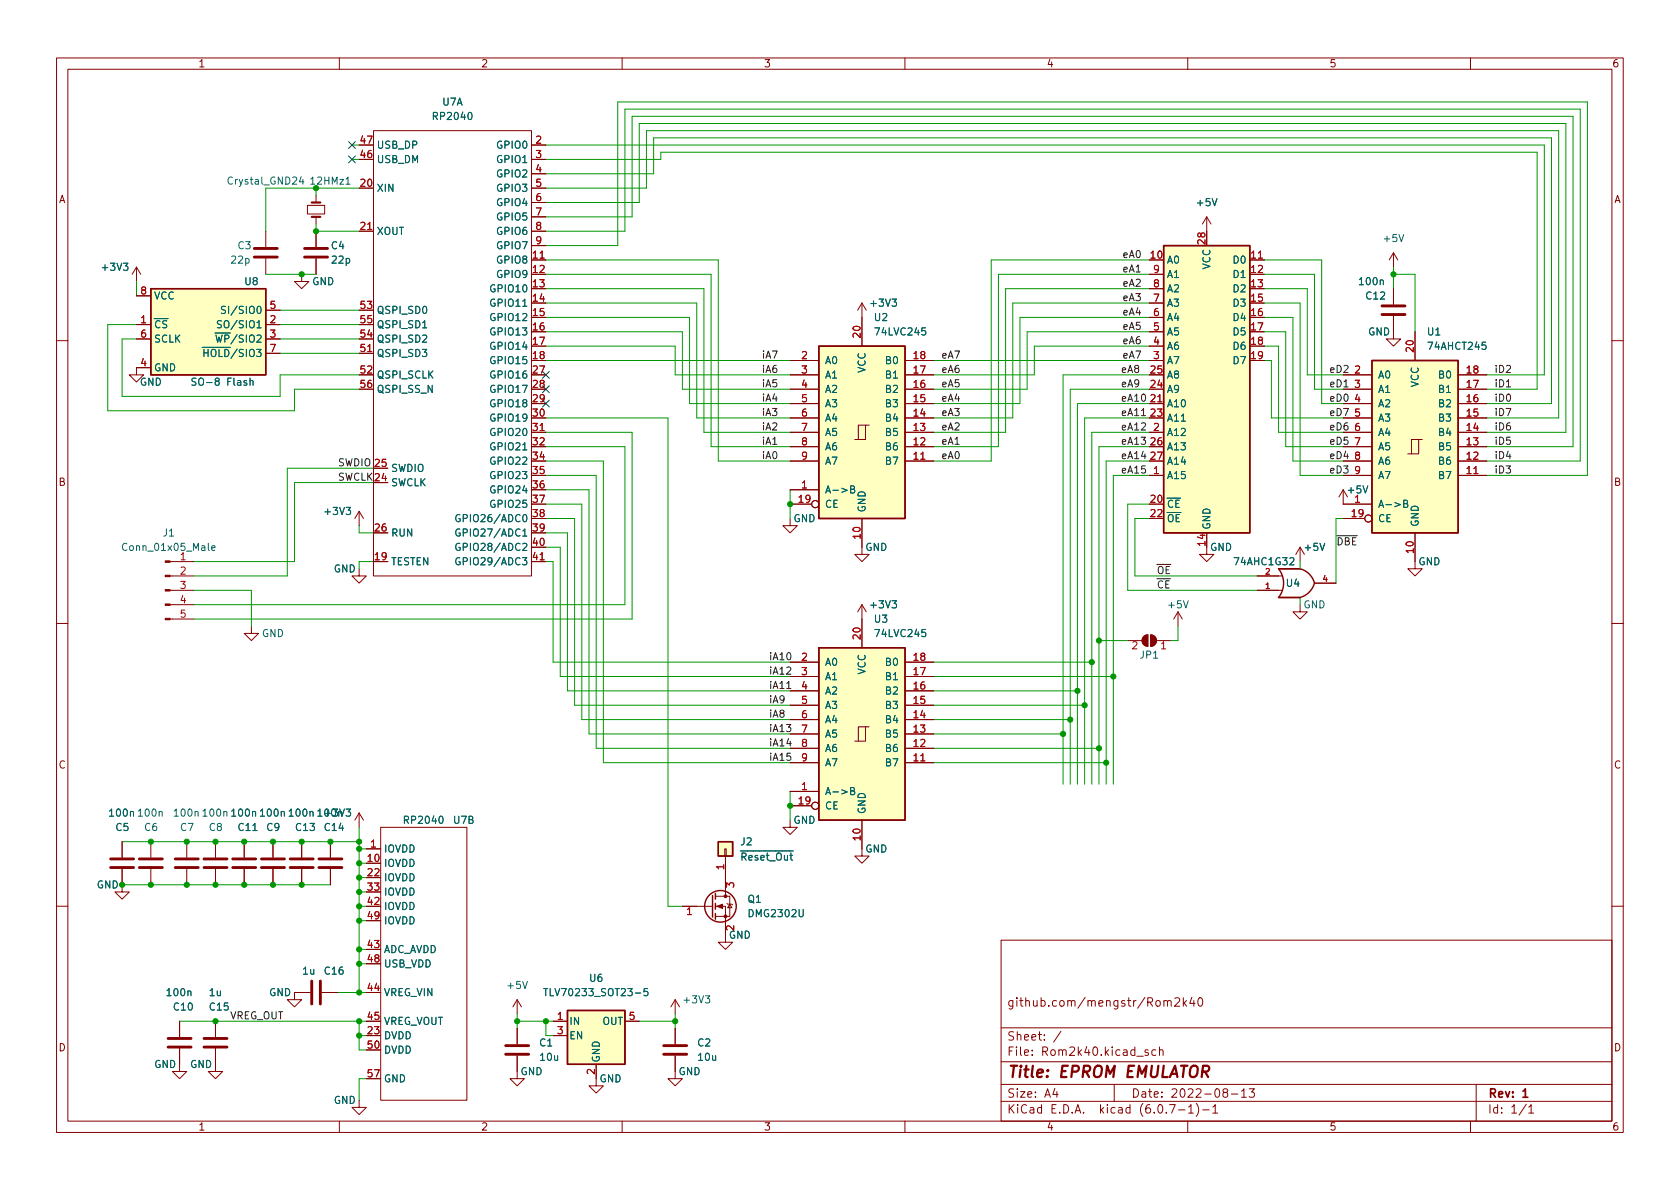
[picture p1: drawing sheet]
<svg xmlns="http://www.w3.org/2000/svg" width="297mm" height="210mm" viewBox="0 0 297 210" stroke-linecap="round" stroke-linejoin="round" font-family="sans-serif">
<g fill="none" stroke="#840000" stroke-width=".18">
<path d="M10 10.2h277v190.1h-277zM12 12.2h273v186.1h-273zM60 10.2v2M110 10.2v2M160 10.2v2M210 10.2v2M260 10.2v2M54.4 36.3h3v1.5h-3zM55.9 34.5v1.3M55.9 38.3v1.3M66 23.1h28v78.7h-28zM94 25.6h2.5"/>
<path d="M94 28.2h2.5M94 30.7h2.5M94 33.3h2.5M94 35.8h2.5M94 38.3h2.5M213.4 38.3l-.8 1.3M213.4 38.3v2.6M213.4 38.3l.7 1.3M24.1 47.2l-.7 1.3M24.1 47.2v2.6M24.1 47.2l.8 1.3M24.1 57.4h2.6"/>
<path d="M24.1 59.9h2.6M24.1 52.3h2.6M47 40.9v2.8M47 45.7v2.8M47 57.4h2.5M47 59.9h2.5M47 54.9h2.5M53.3 48.5v1.3h1.3l-1.3 1.2-1.2-1.2h1.2M55.9 40.9v2.8M55.9 45.7v2.8M63.5 40.9h2.5M94 46h2.5"/>
<path d="M94 40.9h2.5M94 43.4h2.5M152.4 53.6v7.6M152.4 53.6l-.8 1.3M152.4 53.6l.8 1.3M203.2 58.7h2.5M203.2 56.1h2.5M203.2 53.6h2.5M203.2 51h2.5M203.2 48.5h2.5M221 46h2.5M246.4 55.9v4h1.2l-1.2 1.3-1.3-1.3h1.3"/>
<path d="M246.4 44.7v2.5M246.4 51v2.8M246.4 44.7l-.8 1.3M246.4 44.7l.7 1.3M250.2 58.7v5M10 60.2h2M26.7 65h-2.6v1.3h1.3l-1.3 1.3-1.2-1.3h1.2M47 62.5h2.5M63.5 62.5h2.5M73.7 76.4h.1M94 76.4h2.5M139.7 76.4h5.1"/>
<path d="M139.7 79h5.1M139.7 73.9h5.1M139.7 71.4h5.1M139.7 68.8h5.1M139.7 66.3h5.1M139.7 63.7h5.1M153 75.2h-1.2v2.5M153.7 75.2h-.7v2.5h-1.9M160 76.4h5.1M160 79h5.1M160 73.9h5.1M160 71.4h5.1"/>
<path d="M160 68.8h5.1M160 66.3h5.1M160 63.7h5.1M203.2 76.4h2.5M203.2 71.4h2.5M203.2 63.7h2.5M203.2 61.2h2.5M237.5 76.4h5.1M237.5 79h5.1M237.5 73.9h5.1M237.5 71.4h5.1M237.5 68.8h5.1"/>
<path d="M237.5 66.3h5.1M250.8 77.7h-1.2v2.6M251.5 77.7h-.7v2.6h-1.9M257.8 76.4h5.1M257.8 79h5.1M257.8 73.9h5.1M257.8 71.4h5.1M257.8 68.8h5.1M257.8 66.3h5.1M285 60.2h2M30.1 99.3h4.2M63.5 90.4l-.8 1.3"/>
<path d="M63.5 90.4v2.6M63.5 90.4l.8 1.3M94 99.3h2.5M139.7 91.7v1.3h1.3l-1.3 1.2-1.3-1.2h1.3M139.7 89.1h3.8M139.7 81.5h5.1M139.7 86.6h5.1M152.4 91.7v6.3h1.3l-1.3 1.3-1.3-1.3h1.3M160 81.5h5.1M203.2 84.1h2.5M213.4 96.8v1.2h1.2l-1.2 1.3-1.3-1.3h1.3M229.9 96.8l-.8 1.2"/>
<path d="M229.9 96.8v2.5M229.9 96.8l.7 1.2M237.5 86.6l-.8 1.3M237.5 86.6v2.5h5.1M237.5 86.6l.8 1.3M237.5 84.1h5.1M237.5 81.5h5.1M237.5 91.7h3.8M250.2 94.2v6.4h1.3l-1.3 1.2-1.3-1.2h1.3M257.8 84.1h5.1M257.8 81.5h5.1M10 110.2h2"/>
<path d="M30.1 104.4h4.2M30.1 101.8h4.2M30.1 109.5h4.2M30.1 106.9h4.2M44.4 110.7v1.3h-1.2l1.2 1.3 1.3-1.3h-1.3M63.5 100.6v1.2h1.3l-1.3 1.3-1.3-1.3h1.3M139.7 119.6h5.1M139.7 117.1h5.1M152.4 106.9v7.6M152.4 106.9l-.8 1.3M152.4 106.9l.8 1.3M160 119.6h5.1"/>
<path d="M160 117.1h5.1M199.4 113.3h2.5M202.2 112.6l.7-.3v2a1.02 1.02 0 0 1-.9-.6 1.02 1.02 0 0 1 .2-1.1zM203.5 112.3a1.02 1.02 0 0 1 1 1 1.02 1.02 0 0 1-1 1zM204.5 113.3h2.5M208.3 108.2l-.8 1.3M208.3 108.2v2.5M208.3 108.2l.7 1.3M222.2 104.4h4.5M222.2 101.8h4.5M229.9 106.9v1.3h1.2l-1.2 1.3-1.3-1.3h1.3M232.4 103.1h3.8"/>
<path d="M285 110.2h2M139.7 139.9h5.1M139.7 134.9h5.1M139.7 132.3h5.1M139.7 129.8h5.1M139.7 127.2h5.1M139.7 124.7h5.1M139.7 122.2h5.1M153 128.5h-1.2v2.6M153.7 128.5h-.7v2.6h-1.9M160 134.9h5.1M160 132.3h5.1"/>
<path d="M160 129.8h5.1M160 127.2h5.1M160 124.7h5.1M160 122.2h5.1M21.6 153.7v4h1.3l-1.3 1.3-1.3-1.3h1.3M21.6 148.8v2.8M26.7 148.8v2.8M26.7 153.7v2.8M33 148.8v2.8M33 153.7v2.8M38.1 148.8v2.8M38.1 153.7v2.8"/>
<path d="M43.2 148.8v2.8M43.2 153.7v2.8M48.3 148.8v2.8M48.3 153.7v2.8M53.3 148.8v2.8M53.3 153.7v2.8M58.4 148.8v2.8M58.4 153.7v2.8M63.5 143.8v2.5M63.5 143.8l-.8 1.2M63.5 143.8l.8 1.2M64.8 150.1h2.5"/>
<path d="M67.3 146.3h15.2v48.3h-15.2zM126.5 158.5h2.5v3.5h-2.5M128.1 150.1h.3v1.3h-.3zM128.3 151.4v7.1M128.5 159.8l.2 .1h.7l.1 .1M129 159.9l.4 .6h-.7zM139.7 145v1.3h1.3l-1.3 1.3-1.3-1.3h1.3M139.7 142.5h3.8M152.4 145v6.4h1.3l-1.3 1.2-1.3-1.2h1.3M10 160.2h2M54.9 175.5h-2.8v1.3h1.2l-1.2 1.2-1.3-1.2h1.3M56.9 175.5h2.8"/>
<path d="M91.4 176.8v2.5M91.4 176.8l-.7 1.2M91.4 176.8l.8 1.2M119.4 176.8l-.8 1.2M119.4 176.8v2.5M119.4 176.8l.7 1.2M120.6 160.3h5.4M126.5 160.3h1.8v6.3h1.2l-1.2 1.3-1.3-1.3h1.3M177 166.3h108v32h-108zM206.4 177.1l.2-.2 .4 .1 .1 .9M207.7 176.6l.6-.2 .2 .2 .1 .3-1 1h1M209.2 176.4v1.5"/>
<path d="M209.4 177.4l.4 .5M209.8 176.9l-.6 .6M210.7 176.4l-.3 1h.9M211.1 176.9v1M212 176.5l.1-.1a.81 .81 0 0 1 .6 .7 .81 .81 0 0 1-.3 .8h-.1a.81 .81 0 0 1-.6-.6 .81 .81 0 0 1 .3-.8zM285 160.2h2M31.7 185.4v4.1h1.3l-1.3 1.2-1.2-1.2h1.2M31.7 180.6v2.8M38.1 185.4v4.1h1.3l-1.3 1.2-1.3-1.2h1.3M38.1 180.6v2.8M60 198.3v2M63.5 194.6v1.2h1.3l-1.3 1.3-1.3-1.3h1.3"/>
<path d="M91.4 186.7v4h1.3l-1.3 1.3-1.2-1.3h1.2M91.4 181.9v2.8M97.8 180.6h2.5M97.8 183.1h2.5M105.4 188.2v3.8h1.3l-1.3 1.3-1.3-1.3h1.3M110 198.3v2M110.5 180.6h2.5M119.4 186.7v4h1.2l-1.2 1.3-1.3-1.3h1.3M119.4 181.9v2.8M160 198.3v2M177 194.8h108M177 191.8h108"/>
<path d="M177 187.8h108M177 181.8h108M186.5 192.5l-.4 1h1M186.9 193v1M187.6 182.4l-1.3 1.9M197 191.8v3M201 186.8h1.1M203 185.7l-.4-.1-.2 .2 .1 .3 .5 .1v.4h-.6M204.4 185.7l-.5-.1-.3 .3v.4l.2 .3h.6M205 185.8l.2-.2 .4 .1v.9M205 185.1v1.5M206.8 195.3h1l-.7 1.5"/>
<path d="M208.4 196.3h1.1M210 198.3v2M210.1 195.8l.5-.5v1.5M210.1 196.8h.9M211.5 195.1a1.72 1.72 0 0 1 0 2.3M212.6 196.3h1.2M214.4 195.8l.5-.5v1.5M214.4 196.8h.9M216.5 193.2l-.3-.3 .1-.2 .2-.2 .4 .1 .2 .2-.1 .2-.6 .2-.2 .3 .1 .4 .2 .1h.4l.2-.3-.1-.4-.2-.1M217.7 193.5h1.2M219.5 193l.4-.5v1.5M219.5 194h.9"/>
<path d="M220.9 192.5h.9l-.5 .6 .4 .1v.7l-.2 .1h-.4l-.2-.1M260 198.3v2M261 191.8v6.5M269.9 195.3l-1.3 1.9M270.3 195.8l.4-.5v1.5M270.3 196.8h.9"/>
<circle cx="144.1" cy="89.1" r=".63"/>
<circle cx="241.9" cy="91.7" r=".63"/>
<circle cx="144.1" cy="142.5" r=".63"/>
</g>
<path d="M269.3 193l.4-.5v1.5M269.3 194h.8" fill="none" stroke="#840000" stroke-width=".3"/>
<path d="M212.6 189.5h.7a.55 .55 0 0 0 .5-.5 .55 .55 0 0 0-.3-.5h-.8l-.2 2M213.1 189.5l.5 1" fill="none" stroke="#840000" stroke-width=".4"/>
<g fill="none" stroke="#006464" stroke-width=".18">
<path d="M53.2 31.2l-.3 .9h.8M53.6 31.7v.9M39.1 56.8l-.4-.1-.2 .1v.4l.5 .2 .1 .3-.2 .3-.5-.1M39.9 54.2h-.5l-.3 .2 .2 .3 .5 .2v.4l-.2 .1h-.5M34.7 66.9h-.5l-.2 .1v.3l.5 .3 .2 .3-.3 .2h-.5M44.2 67.4l.2-.1h.3l.1 .8M44.2 66.9v1.2M37.4 96.9l.6-.1v-.2l-.4-.1-.2 .2 .1 .6h.5M81.3 91.1a.59 .59 0 0 0-.7 .5 .59 .59 0 0 0 .7 .6l.1-.5h-.3M81.3 93.6a.59 .59 0 0 0-.7 .6 .59 .59 0 0 0 .7 .5l.1-.4h-.3M81.3 96.1a.59 .59 0 0 0-.7 .6 .59 .59 0 0 0 .7 .6l.1-.5h-.3M81.3 98.7a.59 .59 0 0 0-.7 .5 .59 .59 0 0 0 .7 .6l.1-.5h-.3"/>
<path d="M150.4 86.5h.6l.1-.2-.1-.3-.6-.1v1.3h.5l.2-.1v-.3l-.3-.3M248.2 89.1l.5-.1 .2-.2-.1-.2-.6-.1v1.2h.5l.2-.1v-.3l-.3-.2M150.4 139.9l.6-.1 .1-.2-.1-.2-.6-.1v1.2h.5l.2-.1v-.3l-.3-.2M30.8 143.4l.4-.3v1.2M30.8 144.3h.7M32.1 143.2l.2-.1a.68 .68 0 0 1 .5 .6 .68 .68 0 0 1-.5 .6l-.2-.1-.1-.4zM33.3 143.2l.2-.1a.68 .68 0 0 1 .5 .6 .68 .68 0 0 1-.5 .6l-.2-.1-.1-.4zM34.5 143.6l.2-.1h.3v.8M34.5 143.5v.8M35.9 143.4l.3-.3v1.2M35.9 144.3h.7M37.2 143.2l.2-.1a.68 .68 0 0 1 .4 .6 .68 .68 0 0 1-.4 .6l-.2-.1-.1-.4z"/>
<path d="M38.4 143.2l.2-.1a.68 .68 0 0 1 .4 .6 .68 .68 0 0 1-.4 .6l-.2-.1-.1-.4zM39.6 143.6l.2-.1h.3v.8M39.6 143.5v.8M96.1 174.8h.8M96.5 174.8v1.3M114.5 174.8h-.6l-.1 .6 .2-.1 .5 .1 .1 .1-.1 .5-.2 .1-.5-.1"/>
</g>
<path d="M55.1 38.3h1.5M55.1 35.8h1.5" fill="none" stroke="#840000" stroke-width=".38"/>
<g fill="none" stroke="#840000" stroke-width=".51">
<path d="M45 43.9h4M45 45.5h4M53.8 43.9h4.1M53.8 45.5h4.1M244.3 55.6h4.1M244.3 54.1h4.1M19.6 153.4h4M19.6 151.9h4M24.6 153.4h4.1M24.6 151.9h4.1M31 153.4h4.1M31 151.9h4.1"/>
<path d="M36.1 153.4h4M36.1 151.9h4M41.1 153.4h4.1M41.1 151.9h4.1M46.2 153.4h4.1M46.2 151.9h4.1M51.3 153.4h4.1M51.3 151.9h4.1M56.4 153.4h4.1M56.4 151.9h4.1M55.1 173.5v4M56.6 173.5v4"/>
<path d="M29.7 185.2h4.1M29.7 183.6h4.1M36.1 185.2h4M36.1 183.6h4M89.4 186.4h4.1M89.4 184.9h4.1M117.3 186.4h4.1M117.3 184.9h4.1"/>
</g>
<g fill="#ffffc2" stroke="#ffffc2" stroke-width=".18">
<path d="M100.3 178.7h10.2v9.5h-10.2z"/>
<path d="M127 148.8h2.5v2.6h-2.5z"/>
<path d="M144.8 114.5h15.2v30.5h-15.2z"/>
<path d="M226.1 105.7h3.8z"/>
<path d="M226.1 100.6h3.8z"/>
<path d="M26.7 51h20.3v15.3h-20.3z"/>
<path d="M242.6 63.7h15.2v30.5h-15.2z"/>
<path d="M205.7 43.4h15.3v50.8h-15.3z"/>
<path d="M144.8 61.2h15.2v30.5h-15.2z"/>
</g>
<g fill="none" stroke="#840000" stroke-width=".25">
<path d="M26.7 51h20.3v15.3h-20.3zM205.7 43.4h15.3v50.8h-15.3zM144.8 61.2h15.2v30.5h-15.2zM242.6 63.7h15.2v30.5h-15.2zM144.8 114.5h15.2v30.5h-15.2zM226.1 100.6h3.8a3.6 3.6 0 0 1 2.5 2.5 3.7 3.7 0 0 1-2.5 2.6h-3.8a4.1 4.1 0 0 0 0-5.1zM126 158.4v3.8M126.5 158v1M126.5 159.8v1M127 148.8h2.5v2.6h-2.5zM100.3 178.7h10.2v9.5h-10.2zM126.5 161.5v1.1"/>
<circle cx="127.4" cy="160.3" r="2.79"/>
</g>
<g fill="#840000" stroke="#840000" stroke-width=".18">
<path d="M126.7 160.3l1.1-.4v.7z"/>
<path d="M203.5 112.3a1.02 1.02 0 0 1 1 1 1.02 1.02 0 0 1-1 1z"/>
<path d="M202.2 112.6l.7-.3v2a1.02 1.02 0 0 1-.9-.6 1.02 1.02 0 0 1 .2-1.1z"/>
<path d="M29.2 109.3h.9v.3h-.9z"/>
<path d="M29.2 106.8h.9v.3h-.9z"/>
<path d="M29.2 104.3h.9v.2h-.9z"/>
<path d="M29.2 101.7h.9v.3h-.9z"/>
<path d="M29.2 99.2h.9v.2h-.9z"/>
<circle cx="128.3" cy="162" r=".25"/>
<circle cx="128.3" cy="158.5" r=".25"/>
</g>
<path d="M201.8 73.5h.8M139.1 121.8h.7" fill="none" stroke="#0f0f0f" stroke-width=".18"/>
<g fill="none" stroke="#009600" stroke-width=".18">
<path d="M55.9 39.6v1.3h7.6M55.9 33.3v1.2M62.2 28.2h1.3M62.2 25.6h1.3M63.5 33.3h-16.5v7.6M96.5 28.2h20.3v-1.3h155v41.9h-8.9M96.5 33.3h17.8v-10.2h161.3v50.8h-12.7M96.5 25.6h176.5v40.7h-10.1M96.5 30.7h19.1v-6.3h158.7v47h-11.4M96.5 38.3h15.3v-17.7h166.3v58.4h-15.2M96.5 35.8h16.5v-14h163.9v54.6h-14M24.1 57.4h-5.1v15.2h33.1v-3.8h11.4"/>
<path d="M24.1 59.9h-2.5v10.2h27.9v-3.8h14M24.1 49.8v2.5M47 48.5h8.9M49.5 54.9h14M49.5 57.4h14M49.5 59.9h14M96.5 40.9h14v-21.6h168.9v62.2h-16.5M96.5 51h28v25.4h15.2M96.5 48.5h29.2v30.5h14M96.5 46h30.5v35.5h12.7M96.5 43.4h12.7v-25.4h171.5v66.1h-17.8M96.5 58.7h24.1v10.1h19.1"/>
<path d="M96.5 53.6h26.7v20.3h16.5M96.5 56.1h25.4v15.3h17.8M203.2 51h-25.4v25.4h-12.7M203.2 48.5h-26.7v30.5h-11.4M203.2 46h-27.9v35.5h-10.2M203.2 58.7h-21.6v10.1h-16.5M203.2 53.6h-24.1v20.3h-14M203.2 56.1h-22.9v15.3h-15.2M223.5 51h7.6v15.3h6.4M223.5 48.5h8.9v20.3h5.1M223.5 46h10.2v25.4h3.8M223.5 58.7h3.8v20.3h10.2"/>
<path d="M223.5 53.6h6.4v30.5h7.6M223.5 56.1h5.1v25.4h8.9M246.4 48.5h3.8v10.2M246.4 47.2v3.8M49.5 62.5h14M96.5 61.2h22.9v5.1h20.3M96.5 73.9h21.6v86.4h2.5M96.5 76.4h15.3v33.1h-77.5M96.5 79h14v27.9h-76.2M96.5 63.7h43.2M165.1 63.7h38.1M203.2 61.2h-20.3v5.1h-17.8"/>
<path d="M203.2 68.8h-14v69.9M203.2 66.3h-15.2v72.4M203.2 73.9h-11.4v64.8M203.2 76.4h-10.2v62.3M203.2 79h-8.9v59.7M203.2 71.4h-12.7v67.3M223.5 61.2h2.6v15.2h11.4M223.5 63.7h1.3v10.2h12.7M63.5 93v1.2h2.5M66 99.3h-2.5v1.3M66 85.3h-13.9v14h-17.8M66 82.8h-15.2v19h-16.5"/>
<path d="M96.5 86.6h7.6v43.2h35.6M96.5 84.1h8.9v48.2h34.3M96.5 99.3h1.3v17.8h41.9M96.5 96.8h2.6v22.8h40.6M96.5 91.7h5.1v33h38.1M96.5 94.2h3.8v28h39.4M96.5 89.1h6.4v38.1h36.8M96.5 81.5h10.2v53.4h33M139.7 86.6v5.1M203.2 84.1h-6.4v54.6M203.2 91.7h-2.5v10.1h21.5M203.2 89.1h-3.8v15.3h22.8"/>
<path d="M203.2 81.5h-7.6v57.2M229.9 99.3v1.3M237.5 91.7h-1.3v11.4M34.3 104.4h10.1v6.3M165.1 119.6h31.7M165.1 117.1h27.9M194.3 113.3h5.1M208.3 110.7v2.6h-1.3M229.9 105.7v1.2M139.7 139.9v5.1M165.1 129.8h22.9M165.1 132.3h29.2"/>
<path d="M165.1 124.7h26.7M165.1 127.2h24.1M165.1 122.2h25.4M165.1 134.9h30.5M21.6 156.5h36.8M21.6 148.8h41.9M63.5 146.3v29.2M63.5 157.7h1.3M63.5 150.1h1.3M63.5 155.2h1.3M63.5 152.6h1.3M59.7 175.5h5.1"/>
<path d="M63.5 160.3h1.3M63.5 162.8h1.3M63.5 167.9h1.3M63.5 170.4h1.3M91.4 179.3v2.6M119.4 179.3v2.6M31.7 180.6h33.1M63.5 180.6v5.1h1.3M63.5 183.1h1.3M64.8 190.7h-1.3v3.9M91.4 180.6h6.4M96.5 180.6v2.5"/>
<path d="M113 180.6h6.4"/>
</g>
<path d="M61.6 25l1.2 1.3M61.6 27.6l1.2 1.2M62.8 25l-1.2 1.3M62.8 27.6l-1.2 1.2M95.9 68.2l1.2 1.2M95.9 65.7l1.2 1.2M95.9 70.8l1.2 1.2M97.1 68.2l-1.2 1.2M97.1 65.7l-1.2 1.2M97.1 70.8l-1.2 1.2" fill="none" stroke="#000084" stroke-width=".18"/>
<g fill="#009600" stroke="#009600" stroke-width=".18">
<circle cx="63.5" cy="170.4" r=".46"/>
<circle cx="63.5" cy="175.5" r=".46"/>
<circle cx="63.5" cy="167.9" r=".46"/>
<circle cx="63.5" cy="180.6" r=".46"/>
<circle cx="63.5" cy="183.1" r=".46"/>
<circle cx="38.1" cy="180.6" r=".46"/>
<circle cx="63.5" cy="155.2" r=".46"/>
<circle cx="63.5" cy="152.6" r=".46"/>
<circle cx="63.5" cy="150.1" r=".46"/>
<circle cx="63.5" cy="148.8" r=".46"/>
<circle cx="43.2" cy="148.8" r=".46"/>
<circle cx="48.3" cy="156.5" r=".46"/>
<circle cx="48.3" cy="148.8" r=".46"/>
<circle cx="43.2" cy="156.5" r=".46"/>
<circle cx="38.1" cy="156.5" r=".46"/>
<circle cx="38.1" cy="148.8" r=".46"/>
<circle cx="26.7" cy="156.5" r=".46"/>
<circle cx="21.6" cy="156.5" r=".46"/>
<circle cx="26.7" cy="148.8" r=".46"/>
<circle cx="58.4" cy="148.8" r=".46"/>
<circle cx="53.3" cy="156.5" r=".46"/>
<circle cx="53.3" cy="148.8" r=".46"/>
<circle cx="33" cy="148.8" r=".46"/>
<circle cx="33" cy="156.5" r=".46"/>
<circle cx="63.5" cy="157.7" r=".46"/>
<circle cx="139.7" cy="89.1" r=".46"/>
<circle cx="55.9" cy="33.3" r=".46"/>
<circle cx="55.9" cy="40.9" r=".46"/>
<circle cx="53.3" cy="48.5" r=".46"/>
<circle cx="63.5" cy="162.8" r=".46"/>
<circle cx="63.5" cy="160.3" r=".46"/>
<circle cx="119.4" cy="180.6" r=".46"/>
<circle cx="96.5" cy="180.6" r=".46"/>
<circle cx="91.4" cy="180.6" r=".46"/>
<circle cx="194.3" cy="132.3" r=".46"/>
<circle cx="195.6" cy="134.9" r=".46"/>
<circle cx="191.8" cy="124.7" r=".46"/>
<circle cx="139.7" cy="142.5" r=".46"/>
<circle cx="188" cy="129.8" r=".46"/>
<circle cx="190.5" cy="122.2" r=".46"/>
<circle cx="189.2" cy="127.2" r=".46"/>
<circle cx="196.8" cy="119.6" r=".46"/>
<circle cx="194.3" cy="113.3" r=".46"/>
<circle cx="193" cy="117.1" r=".46"/>
<circle cx="246.4" cy="48.5" r=".46"/>
</g>
<text font-size="2.8" fill="#840000" x="178" y="190.6">Title: EPROM EMULATOR</text>
<g font-size="2.1" fill="#840000">
<text x="178" y="178">github.com/mengstr/Rom2k40</text>
<text x="178" y="184">Sheet: /</text>
<text x="178" y="186.7">File: Rom2k40.kicad_sch</text>
<text x="178" y="196.9">KiCad E.D.A. kicad (6.0.7-1)-1</text>
<text x="178" y="194.1">Size: A4</text>
<text x="200" y="194.1">Date: 2022-08-13</text>
<text x="263" y="194.1">Rev: 1</text>
<text x="263" y="196.9">Id: 1/1</text>
</g>
<g font-size="1.8" fill="#840000">
<text x="35" y="11.9">1</text>
<text x="85" y="11.9">2</text>
<text x="135" y="11.9">3</text>
<text x="185" y="11.9">4</text>
<text x="235" y="11.9">5</text>
<text x="285" y="11.9">6</text>
<text x="10.3" y="35.9">A</text>
<text x="285.3" y="35.9">A</text>
<text x="10.3" y="85.9">B</text>
<text x="285.3" y="85.9">B</text>
<text x="10.3" y="135.9">C</text>
<text x="285.3" y="135.9">C</text>
<text x="10.3" y="185.9">D</text>
<text x="285.3" y="185.9">D</text>
<text x="35" y="199.9">1</text>
<text x="85" y="199.9">2</text>
<text x="135" y="199.9">3</text>
<text x="185" y="199.9">4</text>
<text x="235" y="199.9">5</text>
<text x="285" y="199.9">6</text>
</g>
<g font-size="1.8" fill="#006464">
<text x="76.8" y="21.2">RP2040</text>
<text x="78.2" y="18.7">U7A</text>
<text x="66.5" y="28.8">USB_DM</text>
<text x="66.5" y="26.3">USB_DP</text>
<text x="88.1" y="26.3">GPIO0</text>
<text x="88.1" y="28.8">GPIO1</text>
<text x="40.6" y="32.6">Crystal_GND24</text>
<text x="55.1" y="32.6">12HMz1</text>
<text x="66.5" y="33.9">XIN</text>
<text x="88.1" y="31.4">GPIO2</text>
<text x="88.1" y="33.9">GPIO3</text>
<text x="66.5" y="41.5">XOUT</text>
<text x="88.1" y="36.4">GPIO4</text>
<text x="88.1" y="39">GPIO5</text>
<text x="88.1" y="41.5">GPIO6</text>
<text x="211.8" y="36.4">+5V</text>
<text x="18.2" y="47.9">+3V3</text>
<text x="41" y="46.6">22p</text>
<text x="42.1" y="44.1">C3</text>
<text x="58.6" y="44.1">C4</text>
<text x="58.8" y="46.6">22p</text>
<text x="88.1" y="46.6">GPIO8</text>
<text x="88.1" y="44.1">GPIO7</text>
<text x="206.2" y="46.6">A0</text>
<text x="214" y="47.7" transform="rotate(-90 214 47.7)">VCC</text>
<text x="218.2" y="46.6">D0</text>
<text x="244.8" y="42.8">+5V</text>
<text x="27.2" y="53">VCC</text>
<text x="43.3" y="50.4">U8</text>
<text x="55.2" y="50.4">GND</text>
<text x="87.1" y="51.7">GPIO10</text>
<text x="88.1" y="49.1">GPIO9</text>
<text x="206.2" y="51.7">A2</text>
<text x="206.2" y="49.1">A1</text>
<text x="218.2" y="49.1">D1</text>
<text x="218.2" y="51.7">D2</text>
<text x="240.5" y="50.4">100n</text>
<text x="241.6" y="53">C12</text>
<text x="27.2" y="58">~{CS}</text>
<text x="39.4" y="58">SO/SIO1</text>
<text x="40.3" y="55.5">SI/SIO0</text>
<text x="66.5" y="55.5">QSPI_SD0</text>
<text x="66.5" y="58">QSPI_SD1</text>
<text x="87.1" y="54.2">GPIO11</text>
<text x="87.1" y="56.8">GPIO12</text>
<text x="87.1" y="59.3">GPIO13</text>
<text x="154.1" y="54.2">+3V3</text>
<text x="154.6" y="56.8">U2</text>
<text x="155" y="59.3">74LVC245</text>
<text x="206.2" y="59.3">A5</text>
<text x="206.2" y="56.8">A4</text>
<text x="206.2" y="54.2">A3</text>
<text x="218.2" y="54.2">D3</text>
<text x="218.2" y="56.8">D4</text>
<text x="218.2" y="59.3">D5</text>
<text x="241.9" y="59.3">GND</text>
<text x="252.4" y="59.3">U1</text>
<text x="27.2" y="65.7">GND</text>
<text x="27.2" y="60.6">SCLK</text>
<text x="35.6" y="63.1">~{HOLD}/SIO3</text>
<text x="37.7" y="60.6">~{WP}/SIO2</text>
<text x="66.5" y="63.1">QSPI_SD3</text>
<text x="66.5" y="60.6">QSPI_SD2</text>
<text x="87.1" y="61.8">GPIO14</text>
<text x="87.1" y="64.4">GPIO15</text>
<text x="145.8" y="64.4">A0</text>
<text x="153" y="66" transform="rotate(-90 153 66)">VCC</text>
<text x="156.7" y="64.4">B0</text>
<text x="206.2" y="64.4">A7</text>
<text x="206.2" y="61.8">A6</text>
<text x="218.2" y="61.8">D6</text>
<text x="218.2" y="64.4">D7</text>
<text x="252.7" y="61.8">74AHCT245</text>
<text x="24.7" y="68.2">GND</text>
<text x="34.7" y="68.2">SO-8 Flash</text>
<text x="66.5" y="66.9">QSPI_SCLK</text>
<text x="66.5" y="69.5">QSPI_SS_N</text>
<text x="87.1" y="66.9">GPIO16</text>
<text x="87.1" y="69.5">GPIO17</text>
<text x="145.8" y="66.9">A1</text>
<text x="145.8" y="69.5">A2</text>
<text x="156.7" y="69.5">B2</text>
<text x="156.7" y="66.9">B1</text>
<text x="206.2" y="69.5">A9</text>
<text x="206.2" y="66.9">A8</text>
<text x="243.6" y="66.9">A0</text>
<text x="243.6" y="69.5">A1</text>
<text x="250.8" y="68.5" transform="rotate(-90 250.8 68.5)">VCC</text>
<text x="254.5" y="69.5">B1</text>
<text x="254.5" y="66.9">B0</text>
<text x="87.1" y="72">GPIO18</text>
<text x="87.1" y="74.5">GPIO19</text>
<text x="87.1" y="77.1">GPIO20</text>
<text x="145.8" y="72">A3</text>
<text x="145.8" y="74.5">A4</text>
<text x="145.8" y="77.1">A5</text>
<text x="156.7" y="77.1">B5</text>
<text x="156.7" y="74.5">B4</text>
<text x="156.7" y="72">B3</text>
<text x="206.2" y="77.1">A12</text>
<text x="206.2" y="72">A10</text>
<text x="206.2" y="74.5">A11</text>
<text x="243.6" y="72">A2</text>
<text x="243.6" y="74.5">A3</text>
<text x="243.6" y="77.1">A4</text>
<text x="254.5" y="77.1">B4</text>
<text x="254.5" y="74.5">B3</text>
<text x="254.5" y="72">B2</text>
<text x="69.1" y="83.4">SWDIO</text>
<text x="87.1" y="79.6">GPIO21</text>
<text x="87.1" y="82.2">GPIO22</text>
<text x="145.8" y="79.6">A6</text>
<text x="145.8" y="82.2">A7</text>
<text x="156.7" y="82.2">B7</text>
<text x="156.7" y="79.6">B6</text>
<text x="206.2" y="79.6">A13</text>
<text x="206.2" y="82.2">A14</text>
<text x="243.6" y="79.6">A5</text>
<text x="243.6" y="82.2">A6</text>
<text x="254.5" y="82.2">B6</text>
<text x="254.5" y="79.6">B5</text>
<text x="69.1" y="86">SWCLK</text>
<text x="87.1" y="84.7">GPIO23</text>
<text x="87.1" y="87.2">GPIO24</text>
<text x="87.1" y="89.8">GPIO25</text>
<text x="145.8" y="87.2">A-&gt;B</text>
<text x="145.8" y="89.8">CE</text>
<text x="206.2" y="84.7">A15</text>
<text x="206.2" y="89.8">~{CE}</text>
<text x="238.4" y="87.2">+5V</text>
<text x="243.6" y="89.8">A-&gt;B</text>
<text x="243.6" y="84.7">A7</text>
<text x="254.5" y="84.7">B7</text>
<text x="28.9" y="94.9">J1</text>
<text x="57.6" y="91.1">+3V3</text>
<text x="69.1" y="94.9">RUN</text>
<text x="81.8" y="92.3">GPIO26/ADC0</text>
<text x="81.8" y="94.9">GPIO27/ADC1</text>
<text x="140.3" y="92.3">GND</text>
<text x="153" y="90.7" transform="rotate(-90 153 90.7)">GND</text>
<text x="206.2" y="92.3">~{OE}</text>
<text x="214" y="93.7" transform="rotate(-90 214 93.7)">GND</text>
<text x="243.6" y="92.3">CE</text>
<text x="250.8" y="93.2" transform="rotate(-90 250.8 93.2)">GND</text>
<text x="22.2" y="97.4">Conn_01x05_Male</text>
<text x="59" y="101.2">GND</text>
<text x="69.1" y="99.9">TESTEN</text>
<text x="81.8" y="97.4">GPIO28/ADC2</text>
<text x="81.8" y="99.9">GPIO29/ADC3</text>
<text x="153" y="97.4">GND</text>
<text x="213.9" y="97.4">GND</text>
<text x="218.5" y="99.9">74AHC1G32</text>
<text x="230.8" y="97.4">+5V</text>
<text x="250.8" y="99.9">GND</text>
<text x="154.1" y="107.6">+3V3</text>
<text x="206.7" y="107.6">+5V</text>
<text x="227.5" y="103.8">U4</text>
<text x="230.4" y="107.6">GND</text>
<text x="46.3" y="112.6">GND</text>
<text x="154.6" y="110.1">U3</text>
<text x="155" y="112.6">74LVC245</text>
<text x="145.8" y="117.7">A0</text>
<text x="153" y="119.3" transform="rotate(-90 153 119.3)">VCC</text>
<text x="156.7" y="117.7">B0</text>
<text x="201.6" y="116.5">JP1</text>
<text x="145.8" y="120.3">A1</text>
<text x="145.8" y="122.8">A2</text>
<text x="145.8" y="125.3">A3</text>
<text x="156.7" y="125.3">B3</text>
<text x="156.7" y="122.8">B2</text>
<text x="156.7" y="120.3">B1</text>
<text x="145.8" y="127.9">A4</text>
<text x="145.8" y="130.4">A5</text>
<text x="156.7" y="130.4">B5</text>
<text x="156.7" y="127.9">B4</text>
<text x="145.8" y="133">A6</text>
<text x="145.8" y="135.5">A7</text>
<text x="156.7" y="135.5">B7</text>
<text x="156.7" y="133">B6</text>
<text x="145.8" y="140.6">A-&gt;B</text>
<text x="145.8" y="143.1">CE</text>
<text x="19.5" y="144.4">100n 100n</text>
<text x="19.5" y="144.4">100n</text>
<text x="20.5" y="146.9">C5</text>
<text x="25.6" y="146.9">C6</text>
<text x="31.9" y="146.9">C7</text>
<text x="37" y="146.9">C8</text>
<text x="41.1" y="144.4">100n 100n 100n 100n</text>
<text x="42.2" y="146.9">C11</text>
<text x="47.2" y="146.9">C9</text>
<text x="52.4" y="146.9">C13</text>
<text x="57.5" y="146.9">C14</text>
<text x="57.6" y="144.4">+3V3</text>
<text x="71.7" y="145.7">RP2040</text>
<text x="80.2" y="145.7">U7B</text>
<text x="131" y="149.5">J2</text>
<text x="140.3" y="145.7">GND</text>
<text x="153" y="144" transform="rotate(-90 153 144)">GND</text>
<text x="67.8" y="150.7">IOVDD</text>
<text x="67.8" y="153.3">IOVDD</text>
<text x="67.8" y="155.8">IOVDD</text>
<text x="130.5" y="152.2">~{Reset_Out}</text>
<text x="153" y="150.7">GND</text>
<text x="17.1" y="157.1">GND</text>
<text x="67.8" y="158.4">IOVDD</text>
<text x="67.8" y="160.9">IOVDD</text>
<text x="132.2" y="159.6">Q1</text>
<text x="67.8" y="163.4">IOVDD</text>
<text x="128.8" y="166">GND</text>
<text x="132.6" y="162.2">DMG2302U</text>
<text x="53.6" y="172.3">1u</text>
<text x="57.5" y="172.3">C16</text>
<text x="67.8" y="168.5">ADC_AVDD</text>
<text x="67.8" y="171.1">USB_VDD</text>
<text x="104.3" y="173.6">U6</text>
<text x="29.7" y="176.1">100n</text>
<text x="30.8" y="178.7">C10</text>
<text x="37.1" y="176.1">1u</text>
<text x="37.1" y="178.7">C15</text>
<text x="47.6" y="176.1">GND</text>
<text x="67.8" y="176.1">VREG_VIN</text>
<text x="89.8" y="174.9">+5V</text>
<text x="97.2" y="176.1">TLV70233_SOT23-5</text>
<text x="121.1" y="177.4">+3V3</text>
<text x="67.8" y="183.8">DVDD</text>
<text x="67.8" y="181.2">VREG_VOUT</text>
<text x="95.4" y="185">C1</text>
<text x="100.6" y="181.2">IN</text>
<text x="100.6" y="183.8">EN</text>
<text x="106.5" y="181.2">OUT</text>
<text x="123.4" y="185">C2</text>
<text x="27.2" y="188.8">GND</text>
<text x="33.6" y="188.8">GND</text>
<text x="67.8" y="186.3">DVDD</text>
<text x="67.8" y="191.4">GND</text>
<text x="92" y="190.1">GND</text>
<text x="95.6" y="187.6">10u</text>
<text x="106" y="191.4">GND</text>
<text x="106" y="188" transform="rotate(-90 106 188)">GND</text>
<text x="120" y="190.1">GND</text>
<text x="123.5" y="187.6">10u</text>
<text x="59" y="195.2">GND</text>
</g>
<g font-size="1.8" fill="#a90000">
<text x="63.8" y="27.9">46</text>
<text x="63.8" y="25.4">47</text>
<text x="94.8" y="25.4">2</text>
<text x="94.8" y="27.9">3</text>
<text x="63.8" y="33">20</text>
<text x="94.8" y="30.5">4</text>
<text x="94.8" y="33">5</text>
<text x="94.8" y="35.6">6</text>
<text x="63.8" y="40.6">21</text>
<text x="94.8" y="38.1">7</text>
<text x="94.8" y="40.6">8</text>
<text x="94.3" y="45.7">11</text>
<text x="94.8" y="43.2">9</text>
<text x="203.5" y="45.7">10</text>
<text x="213.1" y="43.1" transform="rotate(-90 213.1 43.1)">28</text>
<text x="221.3" y="45.7">11</text>
<text x="24.9" y="52.1">8</text>
<text x="94.3" y="48.3">12</text>
<text x="94.3" y="50.8">13</text>
<text x="94.3" y="53.3">14</text>
<text x="204" y="53.3">7</text>
<text x="204" y="50.8">8</text>
<text x="204" y="48.3">9</text>
<text x="221.3" y="48.3">12</text>
<text x="221.3" y="50.8">13</text>
<text x="221.3" y="53.3">15</text>
<text x="24.9" y="57.1">1</text>
<text x="24.9" y="59.7">6</text>
<text x="47.8" y="57.1">2</text>
<text x="47.8" y="59.7">3</text>
<text x="47.8" y="54.6">5</text>
<text x="63.8" y="54.6">53</text>
<text x="63.8" y="59.7">54</text>
<text x="63.8" y="57.1">55</text>
<text x="94.3" y="55.9">15</text>
<text x="94.3" y="58.4">16</text>
<text x="152.1" y="59.7" transform="rotate(-90 152.1 59.7)">20</text>
<text x="204" y="58.4">5</text>
<text x="204" y="55.9">6</text>
<text x="221.3" y="55.9">16</text>
<text x="221.3" y="58.4">17</text>
<text x="24.9" y="64.8">4</text>
<text x="47.8" y="62.2">7</text>
<text x="63.8" y="62.2">51</text>
<text x="94.3" y="61">17</text>
<text x="94.3" y="63.5">18</text>
<text x="141.7" y="63.5">2</text>
<text x="161.6" y="63.5">18</text>
<text x="204" y="63.5">3</text>
<text x="204" y="61">4</text>
<text x="221.3" y="61">18</text>
<text x="221.3" y="63.5">19</text>
<text x="249.9" y="62.2" transform="rotate(-90 249.9 62.2)">20</text>
<text x="63.8" y="66">52</text>
<text x="63.8" y="68.6">56</text>
<text x="94.3" y="66">27</text>
<text x="94.3" y="68.6">28</text>
<text x="94.3" y="71.1">29</text>
<text x="141.7" y="66">3</text>
<text x="141.7" y="68.6">4</text>
<text x="141.7" y="71.1">5</text>
<text x="161.6" y="71.1">15</text>
<text x="161.6" y="68.6">16</text>
<text x="161.6" y="66">17</text>
<text x="203.5" y="71.1">21</text>
<text x="203.5" y="68.6">24</text>
<text x="203.5" y="66">25</text>
<text x="239.5" y="66">2</text>
<text x="239.5" y="68.6">3</text>
<text x="239.5" y="71.1">4</text>
<text x="259.4" y="71.1">16</text>
<text x="259.4" y="68.6">17</text>
<text x="259.4" y="66">18</text>
<text x="94.3" y="73.7">30</text>
<text x="94.3" y="76.2">31</text>
<text x="141.7" y="73.7">6</text>
<text x="141.7" y="76.2">7</text>
<text x="161.6" y="76.2">13</text>
<text x="161.6" y="73.7">14</text>
<text x="203.5" y="73.7">23</text>
<text x="204" y="76.2">2</text>
<text x="239.5" y="73.7">5</text>
<text x="239.5" y="76.2">6</text>
<text x="259.4" y="76.2">14</text>
<text x="259.4" y="73.7">15</text>
<text x="66.3" y="82.5">25</text>
<text x="94.3" y="78.7">32</text>
<text x="94.3" y="81.3">34</text>
<text x="94.3" y="83.8">35</text>
<text x="141.7" y="78.7">8</text>
<text x="141.7" y="81.3">9</text>
<text x="161.6" y="81.3">11</text>
<text x="161.6" y="78.7">12</text>
<text x="203.5" y="78.7">26</text>
<text x="203.5" y="81.3">27</text>
<text x="204" y="83.8">1</text>
<text x="239.5" y="78.7">7</text>
<text x="239.5" y="81.3">8</text>
<text x="239.5" y="83.8">9</text>
<text x="259.4" y="83.8">11</text>
<text x="259.4" y="81.3">12</text>
<text x="259.4" y="78.7">13</text>
<text x="66.3" y="85.1">24</text>
<text x="94.3" y="86.4">36</text>
<text x="94.3" y="88.9">37</text>
<text x="141.3" y="88.9">19</text>
<text x="141.7" y="86.4">1</text>
<text x="203.5" y="88.9">20</text>
<text x="239.5" y="88.9">1</text>
<text x="66.3" y="94">26</text>
<text x="94.3" y="91.4">38</text>
<text x="94.3" y="94">39</text>
<text x="152.1" y="95.2" transform="rotate(-90 152.1 95.2)">10</text>
<text x="203.5" y="91.4">22</text>
<text x="239" y="91.4">19</text>
<text x="31.9" y="99.1">1</text>
<text x="31.9" y="101.6">2</text>
<text x="66.3" y="99.1">19</text>
<text x="94.3" y="96.5">40</text>
<text x="94.3" y="99.1">41</text>
<text x="213.1" y="96.5" transform="rotate(-90 213.1 96.5)">14</text>
<text x="249.9" y="97.8" transform="rotate(-90 249.9 97.8)">10</text>
<text x="31.9" y="104.1">3</text>
<text x="31.9" y="106.7">4</text>
<text x="31.9" y="109.2">5</text>
<text x="152.1" y="113" transform="rotate(-90 152.1 113)">20</text>
<text x="141.7" y="116.8">2</text>
<text x="141.7" y="119.4">3</text>
<text x="161.6" y="119.4">17</text>
<text x="161.6" y="116.8">18</text>
<text x="200.2" y="114.8">2</text>
<text x="205.2" y="114.8">1</text>
<text x="141.7" y="121.9">4</text>
<text x="141.7" y="124.5">5</text>
<text x="161.6" y="124.5">15</text>
<text x="161.6" y="121.9">16</text>
<text x="141.7" y="127">6</text>
<text x="141.7" y="129.5">7</text>
<text x="161.6" y="129.5">13</text>
<text x="161.6" y="127">14</text>
<text x="141.7" y="132.1">8</text>
<text x="141.7" y="134.6">9</text>
<text x="161.6" y="134.6">11</text>
<text x="161.6" y="132.1">12</text>
<text x="141.3" y="142.2">19</text>
<text x="141.7" y="139.7">1</text>
<text x="65.5" y="149.9">1</text>
<text x="152.1" y="148.6" transform="rotate(-90 152.1 148.6)">10</text>
<text x="65.1" y="152.4">10</text>
<text x="65.1" y="154.9">22</text>
<text x="128" y="153.8" transform="rotate(-90 128 153.8)">1</text>
<text x="65.1" y="157.5">33</text>
<text x="65.1" y="160">42</text>
<text x="121.4" y="161.8">1</text>
<text x="129.8" y="157" transform="rotate(-90 129.8 157)">3</text>
<text x="65.1" y="167.6">43</text>
<text x="65.1" y="162.6">49</text>
<text x="129.8" y="164.6" transform="rotate(-90 129.8 164.6)">2</text>
<text x="65.1" y="170.2">48</text>
<text x="65.1" y="175.3">44</text>
<text x="65.1" y="182.9">23</text>
<text x="65.1" y="180.3">45</text>
<text x="65.1" y="185.4">50</text>
<text x="98.6" y="180.3">1</text>
<text x="98.6" y="182.9">3</text>
<text x="111.3" y="180.3">5</text>
<text x="65.1" y="190.5">57</text>
<text x="105.2" y="190" transform="rotate(-90 105.2 190)">2</text>
</g>
<g font-size="1.8" fill="#0f0f0f">
<text x="198.7" y="45.6">eA0</text>
<text x="198.7" y="53.2">eA3</text>
<text x="198.7" y="50.7">eA2</text>
<text x="198.7" y="48.2">eA1</text>
<text x="198.7" y="58.3">eA5</text>
<text x="198.7" y="55.8">eA4</text>
<text x="134.6" y="63.4">iA7</text>
<text x="134.6" y="65.9">iA6</text>
<text x="166.4" y="65.9">eA6</text>
<text x="166.4" y="63.4">eA7</text>
<text x="198.1" y="65.9">eA8</text>
<text x="198.7" y="63.4">eA7</text>
<text x="198.7" y="60.9">eA6</text>
<text x="234.9" y="65.9">eD2</text>
<text x="264.2" y="65.9">iD2</text>
<text x="134.6" y="68.5">iA5</text>
<text x="134.6" y="71">iA4</text>
<text x="166.4" y="68.5">eA5</text>
<text x="166.4" y="71">eA4</text>
<text x="198.1" y="68.5">eA9</text>
<text x="198.1" y="71">eA10</text>
<text x="234.9" y="68.5">eD1</text>
<text x="234.9" y="71">eD0</text>
<text x="264.2" y="71">iD0</text>
<text x="264.2" y="68.5">iD1</text>
<text x="134.6" y="73.6">iA3</text>
<text x="134.6" y="76.1">iA2</text>
<text x="166.4" y="76.1">eA2</text>
<text x="166.4" y="73.6">eA3</text>
<text x="198.1" y="76.1">eA12</text>
<text x="198.1" y="73.6">eA11</text>
<text x="234.9" y="73.6">eD7</text>
<text x="234.9" y="76.1">eD6</text>
<text x="264.2" y="76.1">iD6</text>
<text x="264.2" y="73.6">iD7</text>
<text x="59.7" y="82.4">SWDIO</text>
<text x="134.6" y="78.6">iA1</text>
<text x="134.6" y="81.2">iA0</text>
<text x="166.4" y="78.6">eA1</text>
<text x="166.4" y="81.2">eA0</text>
<text x="198.1" y="78.6">eA13</text>
<text x="198.1" y="81.2">eA14</text>
<text x="198.1" y="83.7">eA15</text>
<text x="234.9" y="78.6">eD5</text>
<text x="234.9" y="81.2">eD4</text>
<text x="234.9" y="83.7">eD3</text>
<text x="264.2" y="83.7">iD3</text>
<text x="264.2" y="78.6">iD5</text>
<text x="264.2" y="81.2">iD4</text>
<text x="59.7" y="85">SWCLK</text>
<text x="204.5" y="101.5">~{OE}</text>
<text x="236.2" y="96.4">~{DBE}</text>
<text x="204.5" y="104">~{CE}</text>
<text x="135.9" y="116.7">iA10</text>
<text x="135.9" y="119.3">iA12</text>
<text x="135.9" y="121.8">iA11</text>
<text x="135.9" y="124.4">iA9</text>
<text x="135.9" y="129.4">iA13</text>
<text x="135.9" y="132">iA14</text>
<text x="135.9" y="126.9">iA8</text>
<text x="135.9" y="134.5">iA15</text>
<text x="40.6" y="180.2">VREG_OUT</text>
</g>
<g font-size="1.4" fill="#a90000">
<text x="223.8" y="101.6">2</text>
<text x="223.8" y="104.1">1</text>
<text x="233.9" y="102.9">4</text>
</g>
</svg>
